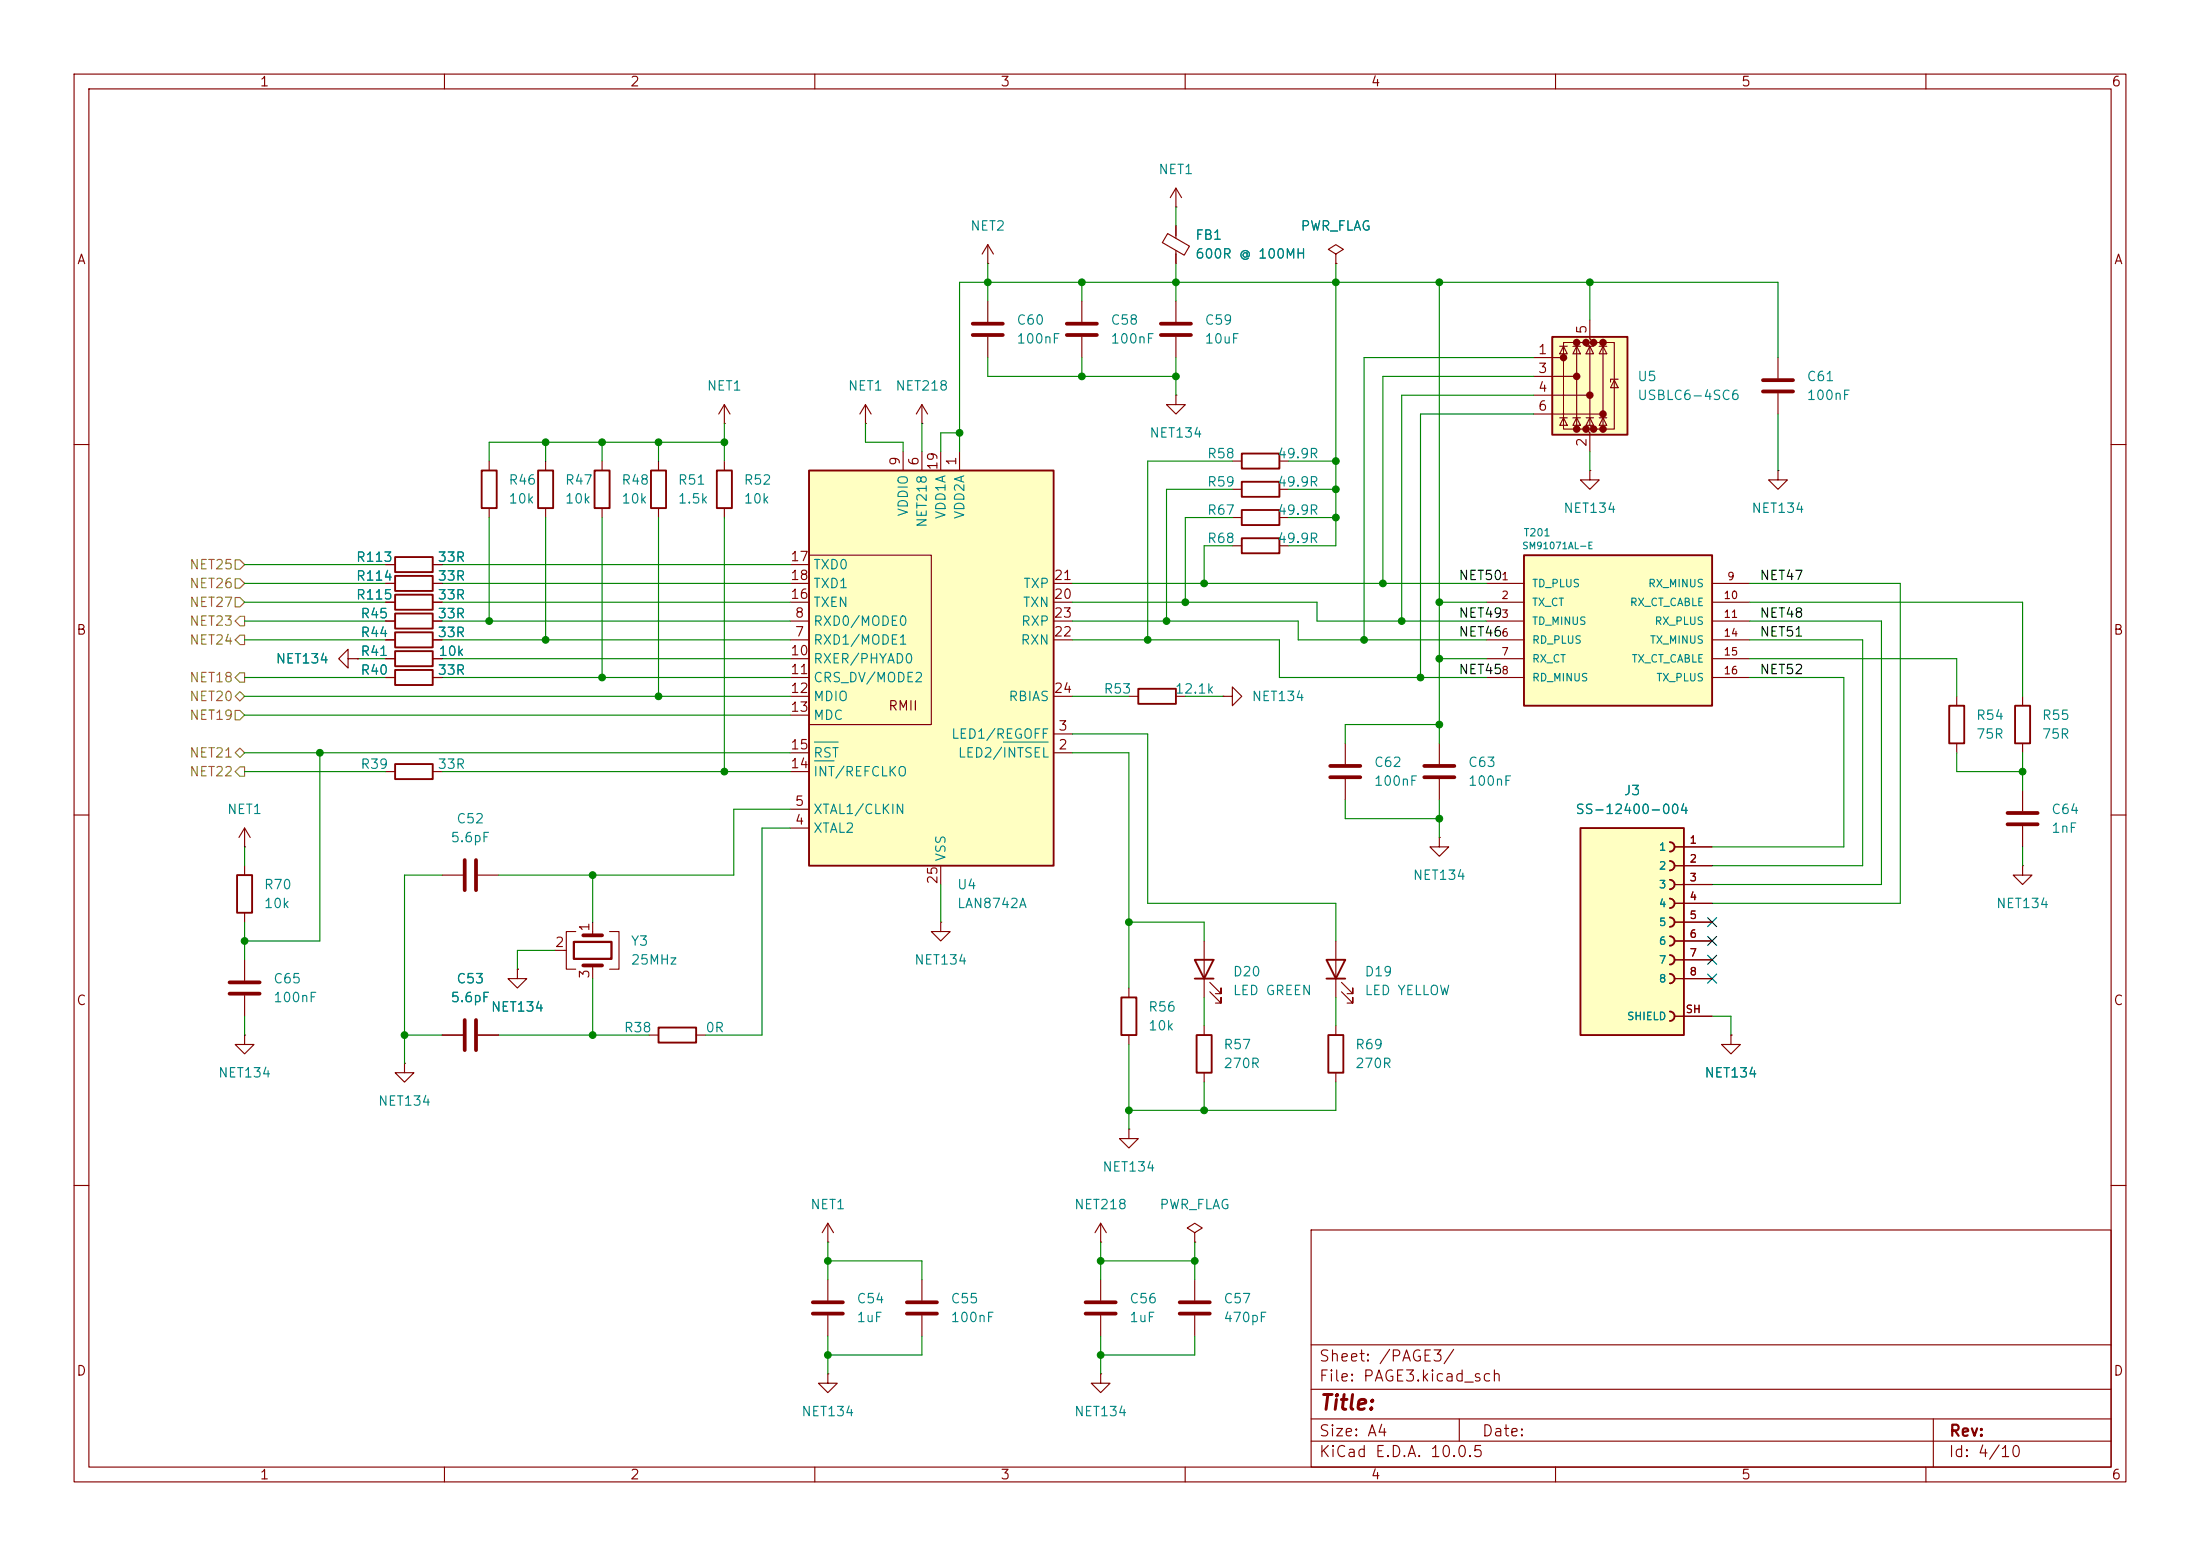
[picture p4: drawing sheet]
<svg xmlns="http://www.w3.org/2000/svg" width="297mm" height="210mm" viewBox="0 0 297 210" stroke-linecap="round" stroke-linejoin="round" font-family="sans-serif">
<g fill="none" stroke="#840000" stroke-width=".15">
<path d="M10 10h277v190h-277zM12 12h273v186h-273zM60 10v2M110 10v2M160 10v2M210 10v2M260 10v2M158.7 53.3v1.3h1.3l-1.3 1.3-1.2-1.3h1.2M158.7 53.3h.1M240 48.3v2.8M240 53.1v2.8M10 60h2"/>
<path d="M285 60h2M264.2 94v1.3M273 94v1.3M10 110h2M33 114.3h.1M33 111.8v2.5M33 116.8v1.3M33 111.8l-.7 1.2M33 111.8l.8 1.2M52.1 104.1h1.2M58.4 104.1h1.3M59.7 118.1h2.8"/>
<path d="M64.5 118.1h2.8M264.2 100.3v1.3M273 116.8v1.3h1.3l-1.3 1.3-1.2-1.3h1.2M273 116.8h.1M273 100.3v1.3M273 106.7v2.8M273 111.5v2.8M285 110h2M33 123.2v1.3M33 129.5v2.8M33 134.4v2.8M59.7 139.7h2.8"/>
<path d="M64.5 139.7h2.8M69.8 130.8v1.3h1.3l-1.3 1.3-1.2-1.3h1.2M69.8 130.8h.1M74.9 128.3h1.6M77.7 125.7h-1.2v5.1h1.2M80 124.5v1.7M80 130.3v1.8M82.3 125.7h1.3v5.1h-1.3M87.6 139.7h1.3M94 139.7h1.2M127 124.5v1.2h1.3l-1.3 1.3-1.3-1.3h1.3M127 124.5h.1"/>
<path d="M152.4 133.4v1.2M152.4 139.7v1.3M162.6 138.4v1.3M54.6 143.5v1.3h1.3l-1.3 1.3-1.3-1.3h1.3M54.6 143.5h.1M152.4 152.4v1.3h1.3l-1.3 1.2-1.3-1.2h1.3M152.4 152.4h.1M162.6 144.8v1.3M10 160h2M111.8 167.6h.1M111.8 165.1v2.5M111.8 172.7v2.8"/>
<path d="M111.8 177.5v2.8M111.8 165.1l-.8 1.3M111.8 165.1l.7 1.3M124.5 172.7v2.8M124.5 177.5v2.8M148.6 167.6h.1M148.6 165.1v2.5M148.6 172.7v2.8M148.6 177.5v2.8M148.6 165.1l-.8 1.3M148.6 165.1l.8 1.3M161.3 166.4l1-.7-1-.6-1 .6 1 .7v1.2"/>
<path d="M161.3 167.6h.1M161.3 172.7v2.8M161.3 177.5v2.8M177 166h108v32h-108zM285 160h2M60 198v2M110 198v2M160 198v2M177 194.5h108M177 191.5h108M177 187.5h108M177 181.5h108"/>
<path d="M197 191.5v3M210 198v2M260 198v2M261 191.5v6.5"/>
</g>
<g fill="none" stroke="#840000" stroke-width=".51">
<path d="M238 51.3h4.1M238 52.8h4.1M62.7 116.1v4M64.3 116.1v4M271 109.7h4.1M271 111.3h4.1M31 132.6h4.1M31 134.1h4.1M62.7 137.7v4M64.3 137.7v4M78.7 126.2h2.6M78.7 130.3h2.6"/>
<path d="M109.7 175.8h4.1M109.7 177.3h4.1M122.4 175.8h4.1M122.4 177.3h4.1M146.6 175.8h4M146.6 177.3h4M159.3 175.8h4M159.3 177.3h4"/>
</g>
<path d="M263.1 95.3h2.1v5h-2.1zM272 95.3h2.1v5h-2.1zM32 118.1h2v5.1h-2zM53.3 103.1h5.1v2.1h-5.1zM88.9 138.7h5.1v2h-5.1zM151.4 134.6h2v5.1h-2zM161.5 139.7h2.1v5.1h-2.1z" fill="none" stroke="#840000" stroke-width=".25"/>
<path d="M77.5 127.1h5v2.3h-5z" fill="none" stroke="#840000" stroke-width=".3"/>
<path d="M109.2 63.5h33v53.3h-33z" fill="#ffffc2"/>
<path d="M65 63.5h2.1v5.1h-2.1zM72.6 63.5h2.1v5.1h-2.1zM109.2 63.5h33v53.3h-33zM153.7 93h5v2h-5z" fill="none" stroke="#840000" stroke-width=".25"/>
<g fill="none" stroke="#840000" stroke-width=".15">
<path d="M66 62.2v1.3M66 68.6v1.3M73.7 62.2v1.3M73.7 68.6v1.3M106.7 76.2h2.5M106.7 78.7h2.5M109.2 74.9h16.5v22.9h-16.5M121.9 61v2.5M124.5 61v2.5M127 61v2.5M129.5 61v2.5M142.2 78.7h2.6"/>
<path d="M106.7 86.4h2.5M106.7 83.8h2.5M106.7 88.9h2.5M106.7 91.4h2.5M106.7 94h2.5M106.7 96.5h2.5M106.7 81.3h2.5M142.2 99.1h2.6M142.2 86.4h2.6M142.2 83.8h2.6M142.2 94h2.6M142.2 81.3h2.6"/>
<path d="M152.4 94h1.3M158.7 94h1.3M106.7 101.6h2.5M106.7 111.8h2.5M106.7 109.2h2.5M106.7 104.1h2.5M127 116.8v2.6M142.2 101.6h2.6"/>
</g>
<path d="M110 100.2h3.1M110 102.7h2.6M135.5 100.2h6" fill="none" stroke="#008484" stroke-width=".15"/>
<path d="M209.5 45.5h10.2v13.2h-10.2z" fill="#ffffc2"/>
<g fill="#840000" stroke="#840000" stroke-width=".51">
<circle cx="211.1" cy="48.3" r=".25"/>
<circle cx="212.9" cy="46.2" r=".25"/>
<circle cx="212.9" cy="50.8" r=".25"/>
<circle cx="212.9" cy="57.9" r=".25"/>
<circle cx="214.1" cy="46.2" r=".25"/>
<circle cx="214.1" cy="57.9" r=".25"/>
<circle cx="214.6" cy="53.3" r=".25"/>
<circle cx="215.1" cy="46.2" r=".25"/>
<circle cx="215.1" cy="57.9" r=".25"/>
<circle cx="216.4" cy="46.2" r=".25"/>
<circle cx="216.4" cy="55.9" r=".25"/>
<circle cx="216.4" cy="57.9" r=".25"/>
</g>
<g fill="none" stroke="#840000" stroke-width=".15">
<path d="M207 48.3h4.1M207 50.8h5.9M207 53.3h7.6M207 55.9h9.4M210.6 56.4h1M210.6 46.7h1M211.1 46.7l.5 1.1h-1zM211.1 56.4l.5 1h-1zM212.3 56.4h1.1M212.3 46.7h1.1M212.9 46.7l.5 1.1h-1.1zM212.9 56.4l.5 1h-1.1z"/>
<path d="M212.9 46.2h-1.8v11.7h1.8M214.1 46.2h2.3v11.7h-1.3M214.1 46.2h-1.2v11.7h1.2l.5 .5v2.6M214.1 46.2l.5 .5v10.7l.5 .5M214.1 56.4h1M214.1 46.7h1M214.1 57.9h1M214.6 46.7l.5 1.1h-1zM214.6 56.4l.5 1h-1zM214.6 43.2v2.5l.5 .5M215.9 56.4h1M215.9 46.7h1"/>
<path d="M216.4 56.4l.5 1h-1zM216.4 46.2h1.5v11.7h-1.5M216.4 46.7l.5 1.1h-1zM217.9 51.3l.5 1h-1zM218.4 51.2h-1v.4M240 63.5v1.3h1.3l-1.3 1.2-1.2-1.2h1.2M240 63.5h.1"/>
</g>
<path d="M209.5 45.5h10.2v13.2h-10.2z" fill="none" stroke="#840000" stroke-width=".25"/>
<path d="M205.7 74.9h25.4v20.4h-25.4z" fill="#ffffc2"/>
<path d="M205.7 74.9h25.4v20.4h-25.4z" fill="none" stroke="#840000" stroke-width=".25"/>
<path d="M200.7 78.7h5M231.1 78.7h5.1M200.7 81.3h5M200.7 83.8h5M200.7 86.4h5M200.7 88.9h5M200.7 91.4h5M231.1 81.3h5.1M231.1 83.8h5.1M231.1 86.4h5.1M231.1 88.9h5.1M231.1 91.4h5.1" fill="none" stroke="#840000" stroke-width=".15"/>
<path d="M213.4 111.8h13.9v27.9h-13.9z" fill="#ffffc2"/>
<g fill="none" stroke="#840000" stroke-width=".25">
<path d="M53.3 77.7h5.1v2.1h-5.1zM53.3 75.2h5.1v2h-5.1zM80.3 63.5h2v5.1h-2zM87.9 63.5h2v5.1h-2zM96.8 63.5h2v5.1h-2zM167.6 61.2h5.1v2h-5.1zM167.6 65h5.1v2.1h-5.1zM167.6 68.8h5.1v2.1h-5.1zM167.6 72.6h5.1v2.1h-5.1zM53.3 82.8h5.1v2h-5.1zM53.3 85.3h5.1v2.1h-5.1zM53.3 87.9h5.1v2h-5.1z"/>
<path d="M53.3 80.3h5.1v2h-5.1zM53.3 90.4h5.1v2.1h-5.1zM213.4 111.8h13.9v27.9h-13.9zM225.4 113.7a.64 .64 0 0 1 .7 .6 .64 .64 0 0 1-.7 .6M225.4 116.2a.64 .64 0 0 1 .7 .6 .64 .64 0 0 1-.7 .7M225.4 118.7a.64 .64 0 0 1 .7 .7 .64 .64 0 0 1-.7 .6M161.3 129.5h2.5l-1.2 2.6zM161.3 132.1h2.5M179.1 129.5h2.5l-1.3 2.6zM179.1 132.1h2.5M179.3 139.7h2.1v5.1h-2.1zM225.4 121.3a.64 .64 0 0 1 .7 .6 .64 .64 0 0 1-.7 .7"/>
<path d="M225.4 123.8a.64 .64 0 0 1 .7 .7 .64 .64 0 0 1-.7 .6M225.4 126.4a.64 .64 0 0 1 .7 .6 .64 .64 0 0 1-.7 .6M225.4 128.9a.64 .64 0 0 1 .7 .6 .64 .64 0 0 1-.7 .7M225.4 131.4a.64 .64 0 0 1 .7 .7 .64 .64 0 0 1-.7 .6M225.4 136.5a.64 .64 0 0 1 .7 .7 .64 .64 0 0 1-.7 .6"/>
</g>
<g fill="none" stroke="#840000" stroke-width=".15">
<path d="M133.3 35.6h.1M133.3 33l-.7 1.3M133.3 33l.8 1.3M133.3 33v2.6M157.6 31.5l3 1.7-.7 1.2-3-1.7zM158.7 27.9h.1M158.7 25.4v2.5M158.7 30.5v1.6M158.7 33.8v1.8M158.7 25.4l-.7 1.3M158.7 25.4l.8 1.3M180.3 34.3l1.1-.6-1.1-.7-1 .7 1 .6v1.3"/>
<path d="M180.3 35.6h.1M97.8 57.2h.1M97.8 54.6v2.6M97.8 54.6l-.8 1.3M97.8 54.6l.8 1.3M116.8 57.2h.1M116.8 54.6l-.7 1.3M116.8 54.6l.8 1.3M116.8 54.6v2.6M124.5 57.2h.1M124.5 54.6l-.8 1.3M124.5 54.6l.7 1.3"/>
<path d="M124.5 54.6v2.6M133.3 40.6v2.8M133.3 45.5v2.8M146 40.6v2.8M146 45.5v2.8M158.7 40.6v2.8M158.7 45.5v2.8M52.1 78.7h1.2M52.1 76.2h1.2M58.4 78.7h1.3M58.4 76.2h1.3M81.3 62.2v1.3"/>
<path d="M81.3 68.6v1.3M88.9 62.2v1.3M88.9 68.6v1.3M97.8 62.2v1.3M97.8 68.6v1.3M166.4 62.2h1.2M166.4 66h1.2M166.4 69.9h1.2M166.4 73.7h1.2M172.7 62.2h1.3M172.7 66h1.3M172.7 69.9h1.3"/>
<path d="M172.7 73.7h1.3M214.6 63.5v1.3h1.3l-1.3 1.2-1.2-1.2h1.2M214.6 63.5h.1M47 88.9v-1.3l-1.3 1.3 1.3 1.3v-1.3h1.3M48.3 88.9h.1M52.1 83.8h1.2M52.1 86.4h1.2M52.1 88.9h1.2M52.1 81.3h1.2M52.1 91.4h1.2M58.4 83.8h1.3M58.4 86.4h1.3"/>
<path d="M58.4 88.9h1.3M58.4 81.3h1.3M58.4 91.4h1.3M165.1 94h1.3v-1.3l1.2 1.3-1.2 1.3v-1.3M165.1 94h.1M181.6 100.3v2.8M181.6 105.2v2.8M194.3 113v1.3h1.3l-1.3 1.3-1.3-1.3h1.3M194.3 113h.1M194.3 100.3v2.8M194.3 105.2v2.8M226.1 114.3h5"/>
<path d="M226.1 116.8h5M226.1 119.4h5M33 139.7v1.3h1.3l-1.3 1.2-1.3-1.2h1.3M33 139.7h.1M59.7 139.7h2.8M64.5 139.7h2.8M69.8 130.8h.1M162.6 127v7.6M163.3 133.9l1.5 1.5v-.8v.8h-.7M163.3 132.6l1.5 1.5v-.7v.7h-.7M180.3 127v7.6M180.3 138.4v1.3"/>
<path d="M181.1 133.9l1.5 1.5v-.8v.8h-.7M181.1 132.6l1.5 1.5v-.7v.7h-.7M226.1 121.9h5M226.1 124.5h5M226.1 127h5M226.1 129.5h5M226.1 132.1h5M226.1 137.2h5M233.7 139.7v1.3h1.2l-1.2 1.2-1.3-1.2h1.3M233.7 139.7h.1M180.3 144.8v1.3M111.8 185.4v1.3h1.2l-1.2 1.3-1.3-1.3h1.3"/>
<path d="M111.8 185.4h.1M148.6 185.4v1.3h1.3l-1.3 1.3-1.3-1.3h1.3M148.6 185.4h.1"/>
</g>
<path d="M131.3 43.7h4.1M131.3 45.2h4.1M144 43.7h4.1M144 45.2h4.1M156.7 43.7h4.1M156.7 45.2h4.1M179.6 103.4h4M179.6 104.9h4M192.3 103.4h4M192.3 104.9h4" fill="none" stroke="#840000" stroke-width=".51"/>
<path d="M31.7 75.6h.7l.6 .6-.6 .6h-.7zM31.7 78.1h.7l.6 .6-.6 .7h-.7zM31.7 83.8l.7-.6h.6v1.3h-.6zM31.7 80.6h.7l.6 .7-.6 .6h-.7zM31.7 95.9h.7l.6 .6-.6 .7h-.7zM31.7 94l.7-.7 .6 .7-.6 .6zM31.7 86.4l.7-.7h.6v1.3h-.6zM32.4 90.8h.6v1.3h-.6l-.7-.7zM31.7 101.6l.7-.6 .6 .6-.6 .6zM31.7 104.1l.7-.6h.6v1.3h-.6z" fill="none" stroke="#848400" stroke-width=".15"/>
<g fill="none" stroke="#008400" stroke-width=".15">
<path d="M133.3 35.6v5M146 38.1v2.5M158.7 27.9v2.6M158.7 35.6v5M180.3 35.6v38.1h-6.3M194.3 38.1v62.2M214.6 38.1v5.1M73.7 59.7v2.5M81.3 59.7v2.5M88.9 59.7v2.5M97.8 59.7h-31.8v2.5M97.8 57.2v5"/>
<path d="M116.8 57.2v2.5h5.1v1.3M124.5 57.2v3.8M129.5 58.4h-2.5v2.6M133.3 48.3v2.5h25.4M146 48.3v2.5M158.7 48.3v5M207 48.3h-22.9v38.1M207 50.8h-20.3v27.9M207 53.3h-17.8v30.5M207 55.9h-15.2v35.5M240 48.3v-10.2h-110.5v22.9M240 55.9v7.6"/>
<path d="M33 78.7h19.1M33 76.2h19.1M59.7 78.7h47M59.7 76.2h47M66 69.9v13.9M73.7 69.9v16.5M81.3 69.9v21.5M88.9 69.9v24.1M97.8 69.9v34.2M144.8 78.7h55.9M166.4 69.9h-6.4v11.4M166.4 73.7h-3.8v5"/>
<path d="M166.4 66h-8.9v17.8M166.4 62.2h-11.5v24.2M174 69.9h6.3M174 66h6.3M174 62.2h6.3M214.6 61v2.5M236.2 78.7h20.3v43.2h-25.4M33 91.4h19.1M33 83.8h19.1M33 81.3h19.1M33 86.4h19.1M33 94h73.7"/>
<path d="M33 96.5h73.7M48.3 88.9h3.8M59.7 88.9h47M59.7 91.4h47M59.7 83.8h47M59.7 81.3h47M59.7 86.4h47M144.8 86.4h27.9v5h28M144.8 83.8h30.5v2.6h25.4M144.8 81.3h33v2.5h22.9M144.8 99.1h10.1v22.8h25.4v5.1M144.8 94h7.6"/>
<path d="M160 94h5.1M194.3 88.9h6.4M194.3 97.8h-12.7v2.5M194.3 81.3h6.4M236.2 88.9h28v5.1M236.2 91.4h12.7v22.9h-17.8M236.2 83.8h17.8v35.6h-22.9M236.2 81.3h36.8v12.7M236.2 86.4h15.3v30.4h-20.4M33 104.1h19.1M33 101.6h73.7M33 114.3v2.5"/>
<path d="M43.2 101.6v25.4h-10.2M59.7 104.1h47M59.7 118.1h-5.1v25.4M80 118.1v6.4M106.7 109.2h-7.6v8.9h-31.8M106.7 111.8h-3.8v27.9h-7.7M127 119.4v5.1M144.8 101.6h7.6v31.8M181.6 108v2.5h12.7M194.3 108v5M264.2 101.6v2.5h8.8M273 101.6v5.1"/>
<path d="M273 114.3v2.5M33 124.5v5M33 137.2v2.5M54.6 139.7h5.1M67.3 139.7h20.3M74.9 128.3h-5.1v2.5M80 132.1v7.6M152.4 124.5h10.2v2.5M162.6 134.6v3.8M180.3 134.6v3.8M231.1 137.2h2.6v2.5M152.4 141v11.4"/>
<path d="M162.6 146.1v3.8M180.3 146.1v3.8h-27.9M111.8 170.2h12.7v2.5M111.8 167.6v5.1M148.6 170.2h12.7M148.6 167.6v5.1M161.3 167.6v5.1M111.8 180.3v5.1M124.5 180.3v2.6h-12.7M148.6 180.3v5.1M161.3 180.3v2.6h-12.7"/>
</g>
<path d="M230.5 126.4l1.2 1.2M230.5 123.9l1.2 1.2M230.5 128.9l1.2 1.2M230.5 131.5l1.2 1.2M231.7 126.4l-1.2 1.2M231.7 123.9l-1.2 1.2M231.7 128.9l-1.2 1.2M231.7 131.5l-1.2 1.2" fill="none" stroke="#000084" stroke-width=".15"/>
<g fill="#008400" stroke="#008400" stroke-width=".14">
<circle cx="273" cy="104.1" r=".46"/>
<circle cx="160" cy="81.3" r=".46"/>
<circle cx="162.6" cy="78.7" r=".46"/>
<circle cx="180.3" cy="66" r=".46"/>
<circle cx="180.3" cy="62.2" r=".46"/>
<circle cx="180.3" cy="38.1" r=".46"/>
<circle cx="157.5" cy="83.8" r=".46"/>
<circle cx="180.3" cy="69.9" r=".46"/>
<circle cx="158.7" cy="38.1" r=".46"/>
<circle cx="194.3" cy="38.1" r=".46"/>
<circle cx="186.7" cy="78.7" r=".46"/>
<circle cx="214.6" cy="38.1" r=".46"/>
<circle cx="194.3" cy="88.9" r=".46"/>
<circle cx="194.3" cy="97.8" r=".46"/>
<circle cx="194.3" cy="81.3" r=".46"/>
<circle cx="189.2" cy="83.8" r=".46"/>
<circle cx="184.1" cy="86.4" r=".46"/>
<circle cx="191.8" cy="91.4" r=".46"/>
<circle cx="194.3" cy="110.5" r=".46"/>
<circle cx="73.7" cy="59.7" r=".46"/>
<circle cx="81.3" cy="59.7" r=".46"/>
<circle cx="88.9" cy="59.7" r=".46"/>
<circle cx="97.8" cy="59.7" r=".46"/>
<circle cx="133.3" cy="38.1" r=".46"/>
<circle cx="129.5" cy="58.4" r=".46"/>
<circle cx="146" cy="38.1" r=".46"/>
<circle cx="111.8" cy="170.2" r=".46"/>
<circle cx="148.6" cy="182.9" r=".46"/>
<circle cx="148.6" cy="170.2" r=".46"/>
<circle cx="111.8" cy="182.9" r=".46"/>
<circle cx="73.7" cy="86.4" r=".46"/>
<circle cx="88.9" cy="94" r=".46"/>
<circle cx="66" cy="83.8" r=".46"/>
<circle cx="154.9" cy="86.4" r=".46"/>
<circle cx="162.6" cy="149.9" r=".46"/>
<circle cx="152.4" cy="149.9" r=".46"/>
<circle cx="152.4" cy="124.5" r=".46"/>
<circle cx="158.7" cy="50.8" r=".46"/>
<circle cx="146" cy="50.8" r=".46"/>
<circle cx="161.3" cy="170.2" r=".46"/>
<circle cx="81.3" cy="91.4" r=".46"/>
<circle cx="80" cy="118.1" r=".46"/>
<circle cx="54.6" cy="139.7" r=".46"/>
<circle cx="43.2" cy="101.6" r=".46"/>
<circle cx="80" cy="139.7" r=".46"/>
<circle cx="33" cy="127" r=".46"/>
<circle cx="97.8" cy="104.1" r=".46"/>
</g>
<text font-size="2" fill="#840000" x="178" y="190.8">Title:</text>
<g font-size="1.5" fill="#840000">
<text x="178" y="184.1">Sheet: /PAGE3/</text>
<text x="178" y="186.8">File: PAGE3.kicad_sch</text>
<text x="178" y="197">KiCad E.D.A. 10.0.5</text>
<text x="178" y="194.2">Size: A4</text>
<text x="200" y="194.2">Date:</text>
<text x="263" y="197">Id: 4/10</text>
<text x="263" y="194.2">Rev:</text>
</g>
<g font-size="1.3" fill="#840000">
<text x="35" y="12">1</text>
<text x="85" y="12">2</text>
<text x="135" y="12">3</text>
<text x="185" y="12">4</text>
<text x="235" y="12">5</text>
<text x="285" y="12">6</text>
<text x="10.3" y="36">A</text>
<text x="285.3" y="36">A</text>
<text x="214.5" y="45.2" transform="rotate(-90 214.5 45.2)">5</text>
<text x="207.5" y="48.1">1</text>
<text x="207.5" y="50.7">3</text>
<text x="207.5" y="53.2">4</text>
<text x="207.5" y="55.7">6</text>
<text x="121.8" y="63" transform="rotate(-90 121.8 63)">9</text>
<text x="124.3" y="63" transform="rotate(-90 124.3 63)">6</text>
<text x="126.9" y="63.6" transform="rotate(-90 126.9 63.6)">19</text>
<text x="129.4" y="63" transform="rotate(-90 129.4 63)">1</text>
<text x="214.5" y="60.4" transform="rotate(-90 214.5 60.4)">2</text>
<text x="106.6" y="76.1">17</text>
<text x="106.6" y="81.1">16</text>
<text x="106.6" y="78.6">18</text>
<text x="107.2" y="83.7">8</text>
<text x="142.2" y="81.1">20</text>
<text x="142.2" y="78.6">21</text>
<text x="142.2" y="83.7">23</text>
<text x="10.2" y="86">B</text>
<text x="106.6" y="88.8">10</text>
<text x="107.2" y="86.2">7</text>
<text x="142.2" y="86.2">22</text>
<text x="285.2" y="86">B</text>
<text x="106.6" y="91.3">11</text>
<text x="106.6" y="93.8">12</text>
<text x="142.2" y="93.8">24</text>
<text x="106.6" y="96.4">13</text>
<text x="106.6" y="101.5">15</text>
<text x="119.8" y="96.2">RMII</text>
<text x="142.8" y="101.5">2</text>
<text x="142.8" y="98.9">3</text>
<text x="106.6" y="104">14</text>
<text x="107.2" y="111.6">4</text>
<text x="107.2" y="109.1">5</text>
<text x="126.9" y="119.4" transform="rotate(-90 126.9 119.4)">25</text>
<text x="79.9" y="125.8" transform="rotate(-90 79.9 125.8)">1</text>
<text x="74.8" y="128.1">2</text>
<text x="10.2" y="136">C</text>
<text x="79.9" y="132.2" transform="rotate(-90 79.9 132.2)">3</text>
<text x="285.2" y="136">C</text>
<text x="10.2" y="186">D</text>
<text x="285.2" y="186">D</text>
<text x="35" y="200">1</text>
<text x="85" y="200">2</text>
<text x="135" y="200">3</text>
<text x="185" y="200">4</text>
<text x="235" y="200">5</text>
<text x="285" y="200">6</text>
</g>
<g font-size="1.3" fill="#008484">
<text x="156.3" y="23.8">NET1</text>
<text x="130.9" y="31.4">NET2</text>
<text x="161.3" y="32.7">FB1</text>
<text x="161.3" y="35.2">600R @ 100MH</text>
<text x="175.5" y="31.4">PWR_FLAG</text>
<text x="137.1" y="44.1">C60</text>
<text x="137.1" y="46.7">100nF</text>
<text x="149.8" y="44.1">C58</text>
<text x="149.8" y="46.7">100nF</text>
<text x="162.5" y="44.1">C59</text>
<text x="162.5" y="46.7">10uF</text>
<text x="95.3" y="53">NET1</text>
<text x="114.4" y="53">NET1</text>
<text x="120.8" y="53">NET218</text>
<text x="221" y="51.8">U5</text>
<text x="243.8" y="51.8">C61</text>
<text x="155.1" y="59.4">NET134</text>
<text x="221" y="54.3">USBLC6-4SC6</text>
<text x="243.8" y="54.3">100nF</text>
<text x="68.6" y="65.7">R46</text>
<text x="76.2" y="65.7">R47</text>
<text x="83.8" y="65.7">R48</text>
<text x="91.4" y="65.7">R51</text>
<text x="100.3" y="65.7">R52</text>
<text x="162.9" y="62.2">R58</text>
<text x="162.9" y="66">R59</text>
<text x="172.4" y="62.2">49.9R</text>
<text x="172.4" y="66">49.9R</text>
<text x="68.6" y="68.3">10k</text>
<text x="76.2" y="68.3">10k</text>
<text x="83.8" y="68.3">10k</text>
<text x="91.4" y="68.3">1.5k</text>
<text x="100.3" y="68.3">10k</text>
<text x="122.9" y="69.8" transform="rotate(-90 122.9 69.8)">VDDIO</text>
<text x="125.4" y="71.3" transform="rotate(-90 125.4 71.3)">NET218</text>
<text x="128" y="70.2" transform="rotate(-90 128 70.2)">VDD1A</text>
<text x="130.5" y="70.2" transform="rotate(-90 130.5 70.2)">VDD2A</text>
<text x="162.9" y="69.8">R67</text>
<text x="172.4" y="69.8">49.9R</text>
<text x="211" y="69.5">NET134</text>
<text x="236.4" y="69.5">NET134</text>
<text x="48" y="76.1">R113</text>
<text x="59" y="76.1">33R</text>
<text x="109.7" y="77.2">TXD0</text>
<text x="162.9" y="73.6">R68</text>
<text x="172.4" y="73.6">49.9R</text>
<text x="48" y="78.7">R114</text>
<text x="48" y="81.2">R115</text>
<text x="48.6" y="83.8">R45</text>
<text x="59" y="83.8">33R</text>
<text x="59" y="78.7">33R</text>
<text x="59" y="81.2">33R</text>
<text x="109.7" y="82.2">TXEN</text>
<text x="109.7" y="79.7">TXD1</text>
<text x="138" y="82.2">TXN</text>
<text x="138.1" y="79.7">TXP</text>
<text x="37.1" y="89.9">NET134</text>
<text x="48.6" y="86.3">R44</text>
<text x="48.6" y="88.8">R41</text>
<text x="59" y="86.3">33R</text>
<text x="59.1" y="88.8">10k</text>
<text x="109.7" y="87.3">RXD1/MODE1</text>
<text x="109.7" y="84.8">RXD0/MODE0</text>
<text x="109.7" y="89.9">RXER/PHYAD0</text>
<text x="137.7" y="87.3">RXN</text>
<text x="137.8" y="84.8">RXP</text>
<text x="48.6" y="91.4">R40</text>
<text x="59" y="91.4">33R</text>
<text x="109.7" y="92.4">CRS_DV/MODE2</text>
<text x="109.7" y="94.9">MDIO</text>
<text x="136.1" y="94.9">RBIAS</text>
<text x="148.9" y="93.9">R53</text>
<text x="158.5" y="93.9">12.1k</text>
<text x="168.9" y="94.9">NET134</text>
<text x="109.7" y="97.5">MDC</text>
<text x="128.3" y="100">LED1/REGOFF</text>
<text x="266.7" y="97.5">R54</text>
<text x="266.7" y="100">75R</text>
<text x="275.6" y="97.5">R55</text>
<text x="275.6" y="100">75R</text>
<text x="48.6" y="104.1">R39</text>
<text x="59" y="104.1">33R</text>
<text x="109.7" y="105.1">INT/REFCLKO</text>
<text x="109.7" y="102.6">RST</text>
<text x="129.2" y="102.6">LED2/INTSEL</text>
<text x="185.4" y="103.8">C62</text>
<text x="185.4" y="106.4">100nF</text>
<text x="198.1" y="103.8">C63</text>
<text x="198.1" y="106.4">100nF</text>
<text x="219.1" y="107.6">J3</text>
<text x="30.6" y="110.2">NET1</text>
<text x="60.7" y="114">5.6pF</text>
<text x="61.5" y="111.5">C52</text>
<text x="109.7" y="112.7">XTAL2</text>
<text x="109.7" y="110.2">XTAL1/CLKIN</text>
<text x="212.6" y="110.2">SS-12400-004</text>
<text x="276.8" y="110.2">C64</text>
<text x="276.8" y="112.7">1nF</text>
<text x="128" y="116.4" transform="rotate(-90 128 116.4)">VSS</text>
<text x="190.6" y="119.1">NET134</text>
<text x="35.5" y="120.3">R70</text>
<text x="35.5" y="122.9">10k</text>
<text x="129.1" y="120.3">U4</text>
<text x="129.1" y="122.9">LAN8742A</text>
<text x="269.4" y="122.9">NET134</text>
<text x="85.1" y="128">Y3</text>
<text x="85.1" y="130.5">25MHz</text>
<text x="123.3" y="130.5">NET134</text>
<text x="36.8" y="133">C65</text>
<text x="36.8" y="135.6">100nF</text>
<text x="60.7" y="135.6">5.6pF</text>
<text x="61.5" y="133">C53</text>
<text x="66.2" y="136.9">NET134</text>
<text x="154.9" y="136.9">R56</text>
<text x="166.4" y="132.1">D20</text>
<text x="166.4" y="134.6">LED GREEN</text>
<text x="184.1" y="132.1">D19</text>
<text x="184.1" y="134.6">LED YELLOW</text>
<text x="84.1" y="139.6">R38</text>
<text x="95.2" y="139.6">0R</text>
<text x="154.9" y="139.4">10k</text>
<text x="165.1" y="141.9">R57</text>
<text x="182.9" y="141.9">R69</text>
<text x="29.4" y="145.7">NET134</text>
<text x="50.9" y="149.6">NET134</text>
<text x="165.1" y="144.5">270R</text>
<text x="182.9" y="144.5">270R</text>
<text x="230" y="145.7">NET134</text>
<text x="148.7" y="158.4">NET134</text>
<text x="109.3" y="163.5">NET1</text>
<text x="144.9" y="163.5">NET218</text>
<text x="156.4" y="163.5">PWR_FLAG</text>
<text x="115.6" y="176.2">C54</text>
<text x="115.6" y="178.8">1uF</text>
<text x="128.3" y="176.2">C55</text>
<text x="128.3" y="178.8">100nF</text>
<text x="152.4" y="176.2">C56</text>
<text x="152.4" y="178.8">1uF</text>
<text x="165.1" y="176.2">C57</text>
<text x="165.1" y="178.8">470pF</text>
<text x="108.1" y="191.5">NET134</text>
<text x="144.9" y="191.5">NET134</text>
</g>
<g font-size="1.3" fill="#848400">
<text x="25.5" y="77.2">NET25</text>
<text x="25.5" y="82.2">NET27</text>
<text x="25.5" y="79.7">NET26</text>
<text x="25.5" y="84.8">NET23</text>
<text x="25.5" y="87.3">NET24</text>
<text x="25.5" y="92.4">NET18</text>
<text x="25.5" y="94.9">NET20</text>
<text x="25.5" y="97.5">NET19</text>
<text x="25.5" y="102.6">NET21</text>
<text x="25.5" y="105.1">NET22</text>
</g>
<g font-size="1.3">
<text x="196.8" y="78.6">NET50</text>
<text x="196.8" y="83.7">NET49</text>
<text x="237.5" y="83.7">NET48</text>
<text x="237.5" y="78.6">NET47</text>
<text x="196.8" y="86.2">NET46</text>
<text x="237.5" y="86.2">NET51</text>
<text x="196.8" y="91.3">NET45</text>
<text x="237.5" y="91.3">NET52</text>
</g>
<g font-size="1" fill="#008484">
<text x="205.6" y="72.6">T201</text>
<text x="206.8" y="79.5">TD_PLUS</text>
<text x="206.8" y="82">TX_CT</text>
<text x="220" y="82">RX_CT_CABLE</text>
<text x="222.4" y="79.5">RX_MINUS</text>
<text x="206.8" y="84.6">TD_MINUS</text>
<text x="206.8" y="87.1">RD_PLUS</text>
<text x="206.8" y="89.7">RX_CT</text>
<text x="220.2" y="89.7">TX_CT_CABLE</text>
<text x="222.7" y="87.1">TX_MINUS</text>
<text x="223.3" y="84.6">RX_PLUS</text>
<text x="206.8" y="92.2">RD_MINUS</text>
<text x="223.5" y="92.2">TX_PLUS</text>
<text x="223.9" y="115.1">1</text>
<text x="223.9" y="117.6">2</text>
<text x="223.9" y="120.1">3</text>
<text x="223.9" y="122.7">4</text>
<text x="223.9" y="125.2">5</text>
<text x="223.9" y="127.8">6</text>
<text x="223.9" y="130.3">7</text>
<text x="219.6" y="137.9">SHIELD</text>
<text x="223.9" y="132.8">8</text>
</g>
<g font-size="1" fill="#840000">
<text x="202.6" y="78.6">1</text>
<text x="202.6" y="81.1">2</text>
<text x="202.6" y="83.6">3</text>
<text x="232.6" y="81.1">10</text>
<text x="232.6" y="83.6">11</text>
<text x="233.1" y="78.6">9</text>
<text x="202.6" y="86.2">6</text>
<text x="202.6" y="88.7">7</text>
<text x="232.6" y="86.2">14</text>
<text x="232.6" y="88.7">15</text>
<text x="202.6" y="91.3">8</text>
<text x="232.6" y="91.3">16</text>
<text x="228" y="114.1">1</text>
<text x="228" y="116.7">2</text>
<text x="228" y="119.2">3</text>
<text x="228" y="121.7">4</text>
<text x="228" y="124.3">5</text>
<text x="228" y="126.8">6</text>
<text x="228" y="129.4">7</text>
<text x="228" y="131.9">8</text>
<text x="227.5" y="137">SH</text>
</g>
<text font-size=".9" fill="#008484" x="205.4" y="74.3">SM91071AL-E</text>
</svg>
